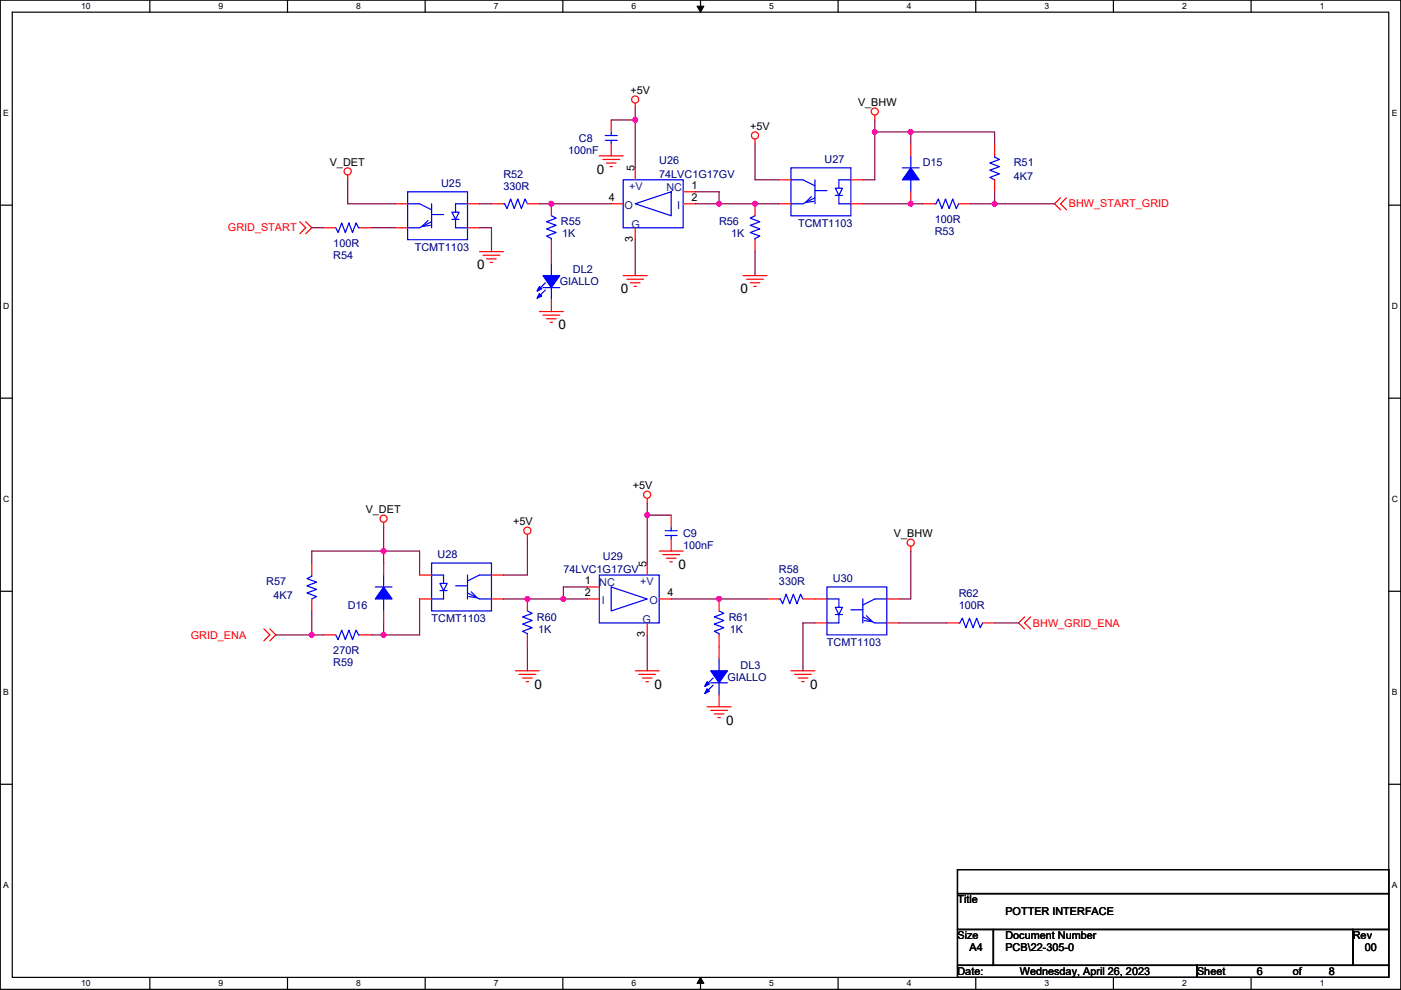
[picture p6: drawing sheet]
<svg xmlns="http://www.w3.org/2000/svg" width="297mm" height="210mm" viewBox="0 0 297 210" stroke-linecap="round" stroke-linejoin="round" font-family="sans-serif">
<path d="M.1 0h296.9v209.8h-296.9zM2.6 2.6h291.8v204.7h-291.8z" fill="none" stroke="#000" stroke-width=".25"/>
<g fill="#fff">
<path d="M17.2 .3h2v2h-2z"/>
<path d="M17.2 207.6h2v2h-2z"/>
</g>
<path d="M31.8 0v2.6M31.8 207.3v2.5" fill="none" stroke="#000" stroke-width=".25"/>
<g fill="#fff">
<path d="M46.4 .3h.9v2h-.9z"/>
<path d="M46.4 207.6h.9v2h-.9z"/>
</g>
<path d="M61 0v2.6M61 207.3v2.5" fill="none" stroke="#000" stroke-width=".25"/>
<g fill="#fff">
<path d="M75.5 .3h1v2h-1z"/>
<path d="M75.5 207.6h1v2h-1z"/>
</g>
<path d="M90.1 0v2.6M90.1 207.3v2.5" fill="none" stroke="#000" stroke-width=".25"/>
<g fill="#fff">
<path d="M104.7 .3h1v2h-1z"/>
<path d="M104.7 207.6h1v2h-1z"/>
</g>
<path d="M119.3 0v2.6M119.3 207.3v2.5" fill="none" stroke="#000" stroke-width=".25"/>
<g fill="#fff">
<path d="M133.9 .3h1v2h-1z"/>
<path d="M133.9 207.6h1v2h-1z"/>
</g>
<path d="M148.5 0v2.6M148.5 207.3v2.5" fill="none" stroke="#000" stroke-width=".25"/>
<path d="M147.8 1.3h1.4l-.7 1.3zM148.5 207.3l.7 1.3h-1.4z" fill="#000" stroke="#000" stroke-width=".21"/>
<g fill="#fff">
<path d="M163.1 .3h1v2h-1z"/>
<path d="M163.1 207.6h1v2h-1z"/>
</g>
<path d="M177.7 0v2.6M177.7 207.3v2.5" fill="none" stroke="#000" stroke-width=".25"/>
<g fill="#fff">
<path d="M192.3 .3h1v2h-1z"/>
<path d="M192.3 207.6h1v2h-1z"/>
</g>
<path d="M206.9 0v2.6M206.9 207.3v2.5" fill="none" stroke="#000" stroke-width=".25"/>
<g fill="#fff">
<path d="M221.5 .3h1v2h-1z"/>
<path d="M221.5 207.6h1v2h-1z"/>
</g>
<path d="M236.1 0v2.6M236.1 207.3v2.5" fill="none" stroke="#000" stroke-width=".25"/>
<g fill="#fff">
<path d="M250.7 .3h.9v2h-.9z"/>
<path d="M250.7 207.6h.9v2h-.9z"/>
</g>
<path d="M265.3 0v2.6M265.3 207.3v2.5" fill="none" stroke="#000" stroke-width=".25"/>
<g fill="#fff">
<path d="M279.8 .3h1v2h-1z"/>
<path d="M279.8 207.6h1v2h-1z"/>
<path d="M.7 23.1h1.2v2h-1.2z"/>
<path d="M295.1 23.1h1.2v2h-1.2z"/>
<path d="M.7 64h1.3v2h-1.3z"/>
<path d="M295.1 64h1.3v2h-1.3z"/>
</g>
<path d="M.1 43.5h2.5M294.4 43.5h2.6" fill="none" stroke="#000" stroke-width=".25"/>
<g fill="#fff">
<path d="M.7 104.9h1.3v2.1h-1.3z"/>
<path d="M295.1 104.9h1.3v2.1h-1.3z"/>
</g>
<path d="M.1 84.5h2.5M294.4 84.5h2.6" fill="none" stroke="#000" stroke-width=".25"/>
<g fill="#fff">
<path d="M.7 145.9h1.2v2h-1.2z"/>
<path d="M295.1 145.9h1.2v2h-1.2z"/>
</g>
<path d="M.1 125.4h2.5M294.4 125.4h2.6" fill="none" stroke="#000" stroke-width=".25"/>
<g fill="#fff">
<path d="M.7 186.8h1.2v2h-1.2z"/>
<path d="M295.1 186.8h1.2v2h-1.2z"/>
</g>
<path d="M.1 166.3h2.5M294.4 166.3h2.6M203 184.4h91.4v5.1h-91.4zM203 189.5h91.4v7.6h-91.4zM203 197.1h7.6v7.7h-7.6zM210.6 197.1h76.2v7.7h-76.2zM286.8 197.1h7.6v7.7h-7.6zM203 204.8h50.8v2.5h-50.8zM253.8 204.8h40.6v2.5h-40.6z" fill="none" stroke="#000" stroke-width=".25"/>
<g fill="none" stroke="#f00" stroke-width=".25">
<path d="M73.7 37.1v1M127.1 33.1h5M127.8 33.8h3.6M128.6 34.6h2M129.3 35.3h.6M129.6 30.5v2.6M129.6 25.4v2.6M134.7 21.9v1M134.7 35.6v2.5M160.1 29.5v1M165.2 38.1h2.5M180.4 38.1h2.5"/>
<path d="M185.5 24.4v1M193.1 30.5v2.6M210.9 38.1v2.6M210.9 30.5v2.6M63.6 47l1.2 1.3-1.2 1.3M64.8 47l1.3 1.3-1.3 1.3M68.6 48.3h2.6M76.3 48.3h2.5M83.9 48.3h2.5M83.9 43.2h2.5M99.1 43.2h2.6M99.1 48.3h2.6"/>
<path d="M101.7 53.4h5M102.4 54.1h3.6M103.2 54.9h2M103.9 55.7h.6M104.2 43.2h2.5M111.8 43.2h2.6M116.9 50.8v5.1M116.9 43.2v2.6M129.6 43.2h2.5M132.1 58.5h5.1M132.9 59.2h3.6M133.7 60h2"/>
<path d="M134.7 48.3v2.5M144.8 40.7h2.6M144.8 43.2h2.6M157.5 58.5h5.1M158.3 59.2h3.6M159.1 60h2M160.1 43.2v2.6M160.1 50.8v2.6M165.2 43.2h2.5M180.4 43.2h2.5M193.1 40.7v2.5M195.6 43.2h2.6"/>
<path d="M203.3 43.2h2.5M224.9 42l-1.3 1.2 1.3 1.3M226.1 42l-1.2 1.2 1.2 1.3M114.4 66.1h5M115.1 66.8h3.6M115.9 67.6h2M116.6 68.4h.6M116.9 63.5v2.6M134.4 60.7h.5M159.8 60.7h.5M66.1 119.4v2.6M81.3 110.8v1"/>
<path d="M81.3 119.4v2.6M111.8 113.3v1M137.2 105.7v1M137.2 119.4v2.6M139.8 116.9h5M140.5 117.6h3.6M141.3 118.4h2M142 119.2h.6M142.3 114.3v2.6M142.3 109.3v2.5M193.1 115.9v1M55.9 133.4l1.3 1.3-1.3 1.2"/>
<path d="M57.2 133.4l1.3 1.3-1.3 1.2M66.1 127v2.6M68.6 134.7h2.6M76.3 134.7h2.5M81.3 129.6v2.5M89 122h2.5M89 127h2.5M104.2 127h2.5M104.2 122h2.5M111.8 127v2.6M111.8 134.7v2.5M124.5 124.5h2.6"/>
<path d="M124.5 127h2.6M137.2 132.1v2.6M139.8 127h2.5M152.5 127v2.6M152.5 134.7v5M162.6 127h2.6M170.2 127h5.1M172.8 132.1h2.5M188 132.1h2.6M188 127h2.6M200.7 132.1h2.6M208.3 132.1h2.6"/>
<path d="M217.2 130.9l-1.2 1.2 1.2 1.3M218.5 130.9l-1.3 1.2 1.3 1.3M109.3 142.3h5.1M110 143h3.6M110.8 143.8h2M111.6 144.6h.5M134.7 142.3h5.1M135.4 143h3.6M136.2 143.8h2M137 144.6h.5M149.9 149.9h5.1M150.7 150.7h3.5"/>
<path d="M151.4 151.4h2.1M152.2 152.2h.5M152.5 147.4v2.5M167.7 142.3h5.1M168.5 143h3.5M169.2 143.8h2.1M170 144.6h.5"/>
<circle cx="73.7" cy="36.4" r=".76"/>
<circle cx="134.7" cy="21.1" r=".76"/>
<circle cx="160.1" cy="28.7" r=".76"/>
<circle cx="185.5" cy="23.7" r=".76"/>
<circle cx="81.3" cy="110" r=".76"/>
<circle cx="111.8" cy="112.6" r=".76"/>
<circle cx="137.2" cy="104.9" r=".76"/>
<circle cx="193.1" cy="115.1" r=".76"/>
</g>
<g fill="none" stroke="#00f" stroke-width=".25">
<path d="M128.3 29.8h2.6M128.3 28.7h2.6M129.6 28v.7M129.6 29.8v.7M132.1 38.1h12.7v10.2h-12.7zM167.7 35.6h12.7v10.2h-12.7zM167.7 38.1h2.5l2.6 1.3M172.8 38.1v5.1M177.1 39.9h1.5l-.7 1.5zM180.4 38.1h-2.5v1.8M191.3 35.6h3.6M193.1 38.1v2.6"/>
<path d="M193.1 33.1v2.5M210.9 33.1v.2l1 .5-2 .8 2 .7-2 .8 2 .8-2 .7 1 .5M71.2 48.3l.5 1 .8-2 .7 2 .8-2 .7 2 .8-2 .5 1h.3M86.4 43.2h2.6l2.5 1.3M86.4 40.7h12.7v10.1h-12.7zM90.7 46.8l-1.2 1.2 1.7-.2M91.5 43.2v5.1M91.5 45.5h2.5M91.5 47l-2.5 1.3h-2.6M95.8 46.5h1.5M95.8 45h1.5l-.7 1.5zM96.6 46.5v1.8h2.5"/>
<path d="M99.1 43.2h-2.5v1.8M106.7 43.2h.3l.5 1 .8-2 .7 2 .8-2 .8 2 .7-2 .5 1M115.6 60l-1.5 1.5M116.9 55.9v2.6M116.9 45.8l1 .5-2 .7 2 .8-2 .8 2 .7-2 .8 1 .5v.2M134.7 43.2l7.6-2.5v5.1zM160.1 45.8l-1 .5 2 .7-2 .8 2 .8-2 .7 2 .8-1 .5v.2M172 41.7l-1.3 1.3 1.8-.3M172.8 42l-2.6 1.2h-2.5M172.8 40.4h2.5M177.1 41.4h1.5M177.9 41.4v1.8h2.5"/>
<path d="M198.2 43.2h.2l.5-1 .8 2 .8-2 .7 2 .8-2 .8 2 .5-1M115.1 61h3.6M115.6 61.5l-1.5 1.5M116.9 61v2.5M91.5 119.4h12.7v10.2h-12.7zM141 113.6h2.6M141 112.6h2.6M142.3 111.8v.8M142.3 113.6v.7M66.1 122v.2l-1 .5 2 .8-2 .7 2 .8-2 .8 2 .7-1 .5M71.2 134.7l.5 1 .8-2.1 .7 2.1 .8-2.1 .7 2.1 .8-2.1 .5 1.1h.3M79.6 124.5h3.5"/>
<path d="M81.3 127v2.6M81.3 122v2.5M91.5 122h2.5v1.7M93.3 125.3h1.5M93.3 123.7h1.5l-.8 1.6zM94 125.3v1.7h-2.5M96.6 124.2h2.5M99.1 122v5M99.1 125.8l2.6 1.2h2.5M99.9 125.5l1.3 1.3-1.8-.3M104.2 122h-2.5l-2.6 1.2M111.8 129.6l1 .5-2 .8 2 .7-2 .8 2 .7-2 .8 1 .5v.3"/>
<path d="M127.1 122h12.7v10.1h-12.7zM129.6 124.5l7.6 2.5-7.6 2.6zM152.5 129.6l1 .5-2.1 .8 2.1 .7-2.1 .8 2.1 .7-2.1 .8 1.1 .5v.3M152.5 139.7v2.6M165.2 127h.2l.5 1.1 .8-2.1 .7 2.1 .8-2.1 .8 2.1 .7-2.1 .5 1M175.3 127h2.6v1.8M175.3 124.5h12.7v10.2h-12.7zM177.1 128.8h1.5l-.7 1.5zM177.1 130.3h1.5M177.9 130.3v1.8h-2.6M180.4 129.3h2.5M182.9 127v5.1"/>
<path d="M182.9 130.9l2.6 1.2h2.5M183.7 130.6l1.3 1.3-1.8-.3M188 127h-2.5l-2.6 1.3M203.3 132.1h.2l.5-1 .8 2 .7-2 .8 2 .8-2 .7 2 .5-1M150.7 144.8h3.5M151.2 143.8l-1.5 1.5M151.2 145.3l-1.5 1.6M152.5 144.8v2.6"/>
</g>
<g fill="#00f" stroke="#00f" stroke-width=".25">
<path d="M193.1 35.6l1.8 2.5h-3.6z" fill-rule="evenodd"/>
<path d="M81.3 124.5l1.8 2.5h-3.5z" fill-rule="evenodd"/>
<path d="M115.1 58.5h3.6l-1.8 2.5z" fill-rule="evenodd"/>
<path d="M114.4 62.3l.5 .5-1 .5z" fill-rule="evenodd"/>
<path d="M114.4 60.7l.5 .6-1 .5z" fill-rule="evenodd"/>
<path d="M150.7 142.3h3.5l-1.7 2.5z" fill-rule="evenodd"/>
<path d="M149.9 146.1l.5 .5-1 .5z" fill-rule="evenodd"/>
<path d="M149.9 144.6l.5 .5-1 .5z" fill-rule="evenodd"/>
</g>
<g fill="none" stroke="#800040" stroke-width=".25">
<path d="M73.7 38.1v5.1h10.2M129.6 25.4h5.1M134.7 22.9v2.5M134.7 25.4v10.2M160.1 30.5v7.6h5.1M185.5 28h7.6M185.5 25.4v2.6M185.5 28v10.1h-2.6M193.1 28v2.5M193.1 28h17.8v2.5M66.1 48.3h2.5M78.8 48.3h5.1"/>
<path d="M101.7 43.2h2.5M101.7 48.3h2.5v5.1M114.4 43.2h15.2M134.7 50.8v7.7M147.4 40.7h5.1v2.5M147.4 43.2h5.1M152.5 43.2h12.7M160.1 53.4v5.1M182.9 43.2h12.7M205.8 43.2h5.1M210.9 40.7v2.5h12.7M81.3 111.8v5.1"/>
<path d="M81.3 116.9v2.5M81.3 116.9h-15.2v2.5M81.3 116.9h7.7v5.1M111.8 114.3v7.7h-5.1M137.2 109.3h5.1M137.2 106.7v2.6M137.2 109.3v10.1M193.1 116.9v10.1h-2.5M58.5 134.7h7.6M66.1 129.6v5.1M66.1 134.7h2.5M78.8 134.7h2.5"/>
<path d="M81.3 132.1v2.6M89 127v7.7h-7.7M106.7 127h12.7M111.8 137.2v5.1M119.4 127h5.1M124.5 124.5h-5.1v2.5M137.2 134.7v7.6M142.3 127h20.3M172.8 132.1h-2.6v10.2M190.6 132.1h10.1M210.9 132.1h5.1"/>
</g>
<g fill="#f0f" stroke="#f0f" stroke-width=".25">
<circle cx="134.7" cy="25.4" r=".5"/>
<circle cx="193.1" cy="28" r=".5"/>
<circle cx="185.5" cy="28" r=".5"/>
<circle cx="116.9" cy="43.2" r=".5"/>
<circle cx="152.4" cy="43.2" r=".5"/>
<circle cx="160.1" cy="43.2" r=".5"/>
<circle cx="193.1" cy="43.2" r=".5"/>
<circle cx="210.9" cy="43.2" r=".5"/>
<circle cx="137.2" cy="109.2" r=".5"/>
<circle cx="119.4" cy="127" r=".5"/>
<circle cx="111.8" cy="127" r=".5"/>
<circle cx="152.4" cy="127" r=".5"/>
<circle cx="81.3" cy="134.6" r=".5"/>
<circle cx="81.3" cy="116.9" r=".5"/>
<circle cx="66.1" cy="134.6" r=".5"/>
</g>
<g font-size="2.8">
<text x="126.6" y="36.8">0</text>
<text x="101.2" y="57.1">0</text>
<text x="131.6" y="62.2">0</text>
<text x="157" y="62.2">0</text>
<text x="118.4" y="69.8">0</text>
<text x="143.8" y="120.6">0</text>
<text x="113.3" y="146">0</text>
<text x="138.7" y="146">0</text>
<text x="171.8" y="146">0</text>
<text x="154" y="153.7">0</text>
</g>
<g font-size="2.3">
<text x="133.7" y="19.9">+5V</text>
<text x="181.9" y="22.4">V_BHW</text>
<text x="159.1" y="27.5">+5V</text>
<text x="69.9" y="35.1">V_DET</text>
<text x="134.5" y="36.4" transform="rotate(-90 134.5 36.4)">5</text>
<text x="146.6" y="40.2">1</text>
<text x="129.1" y="42.7">4</text>
<text x="146.6" y="42.7">2</text>
<text x="134.2" y="51.4" transform="rotate(-90 134.2 51.4)">3</text>
<text x="134.2" y="103.7">+5V</text>
<text x="77.5" y="108.8">V_DET</text>
<text x="108.8" y="111.3">+5V</text>
<text x="189.5" y="113.9">V_BHW</text>
<text x="124" y="124">1</text>
<text x="137.1" y="120.2" transform="rotate(-90 137.1 120.2)">5</text>
<text x="124" y="126.5">2</text>
<text x="141.5" y="126.5">4</text>
<text x="136.7" y="135.2" transform="rotate(-90 136.7 135.2)">3</text>
<text x="203" y="191.6">Title</text>
<text x="213.2" y="194.1">POTTER INTERFACE</text>
<text x="203" y="199.2">Size</text>
<text x="205.5" y="201.7">A4</text>
<text x="213.2" y="199.2">Document Number</text>
<text x="213.2" y="201.7">PCB\22-305-0</text>
<text x="286.8" y="199.2">Rev</text>
<text x="289.4" y="201.7">00</text>
<text x="203" y="206.8">Date:</text>
<text x="216.2" y="206.8">Wednesday, April 26, 2023</text>
<text x="253.8" y="206.8">Sheet</text>
<text x="266.5" y="206.8">6</text>
<text x="274.1" y="206.8">of</text>
<text x="281.7" y="206.8">8</text>
</g>
<g font-size="2.3" fill="#000080">
<text x="120.5" y="32.6">100nF</text>
<text x="122.7" y="30">C8</text>
<text x="139.8" y="34.9">U26</text>
<text x="174.8" y="34.6">U27</text>
<text x="195.6" y="35.1">D15</text>
<text x="214.9" y="35.1">R51</text>
<text x="93.5" y="39.7">U25</text>
<text x="106.7" y="37.7">R52</text>
<text x="106.7" y="40.2">330R</text>
<text x="139.8" y="37.7">74LVC1G17GV</text>
<text x="214.9" y="38.2">4K7</text>
<text x="118.9" y="47.8">R55</text>
<text x="152.5" y="47.8">R56</text>
<text x="198.2" y="47.3">100R</text>
<text x="70.7" y="52.4">100R</text>
<text x="87.9" y="53.1">TCMT1103</text>
<text x="119.2" y="50.4">1K</text>
<text x="155" y="50.4">1K</text>
<text x="169.2" y="48.1">TCMT1103</text>
<text x="198.2" y="49.8">R53</text>
<text x="70.7" y="54.9">R54</text>
<text x="121.5" y="58">DL2</text>
<text x="118.7" y="60.5">GIALLO</text>
<text x="144.8" y="113.9">C9</text>
<text x="92.8" y="118.4">U28</text>
<text x="127.8" y="118.7">U29</text>
<text x="144.8" y="116.4">100nF</text>
<text x="56.4" y="124">R57</text>
<text x="119.4" y="121.5">74LVC1G17GV</text>
<text x="165.2" y="121.5">R58</text>
<text x="165.2" y="124">330R</text>
<text x="176.6" y="123.5">U30</text>
<text x="58" y="127.1">4K7</text>
<text x="73.7" y="129.1">D16</text>
<text x="91.5" y="131.9">TCMT1103</text>
<text x="113.9" y="131.6">R60</text>
<text x="154.5" y="131.6">R61</text>
<text x="203.3" y="126.6">R62</text>
<text x="203.3" y="129.1">100R</text>
<text x="114.1" y="134.2">1K</text>
<text x="154.7" y="134.2">1K</text>
<text x="175.3" y="137">TCMT1103</text>
<text x="70.7" y="141.3">R59</text>
<text x="70.7" y="138.7">270R</text>
<text x="157" y="141.8">DL3</text>
<text x="154.2" y="144.3">GIALLO</text>
</g>
<g font-size="2.3" fill="#004080">
<text x="133.4" y="40.2">+V</text>
<text x="141.3" y="40.4">NC</text>
<text x="132.4" y="44.3">O</text>
<text x="143.6" y="44.3">I</text>
<text x="133.9" y="48.3">G</text>
<text x="127.1" y="124.3">NC</text>
<text x="135.7" y="124">+V</text>
<text x="127.6" y="128.1">I</text>
<text x="137.7" y="128.1">O</text>
<text x="136.2" y="132.1">G</text>
</g>
<g font-size="2.3" fill="#f00">
<text x="226.6" y="44">BHW_START_GRID</text>
<text x="48.3" y="49.1">GRID_START</text>
<text x="40.4" y="135.4">GRID_ENA</text>
<text x="219" y="132.9">BHW_GRID_ENA</text>
</g>
<g font-size="1.8">
<text x="17.2" y="1.9">10</text>
<text x="46.4" y="1.9">9</text>
<text x="75.5" y="1.9">8</text>
<text x="104.7" y="1.9">7</text>
<text x="133.9" y="1.9">6</text>
<text x="163.1" y="1.9">5</text>
<text x="192.3" y="1.9">4</text>
<text x="221.5" y="1.9">3</text>
<text x="250.7" y="1.9">2</text>
<text x="279.8" y="1.9">1</text>
<text x=".7" y="24.7">E</text>
<text x="295.1" y="24.7">E</text>
<text x=".7" y="65.6">D</text>
<text x="295.1" y="65.6">D</text>
<text x=".7" y="106.6">C</text>
<text x="295.1" y="106.6">C</text>
<text x=".7" y="147.5">B</text>
<text x="295.1" y="147.5">B</text>
<text x=".7" y="188.4">A</text>
<text x="295.1" y="188.4">A</text>
<text x="17.2" y="209.2">10</text>
<text x="46.4" y="209.2">9</text>
<text x="75.5" y="209.2">8</text>
<text x="104.7" y="209.2">7</text>
<text x="133.9" y="209.2">6</text>
<text x="163.1" y="209.2">5</text>
<text x="192.3" y="209.2">4</text>
<text x="221.5" y="209.2">3</text>
<text x="250.7" y="209.2">2</text>
<text x="279.8" y="209.2">1</text>
</g>
</svg>
